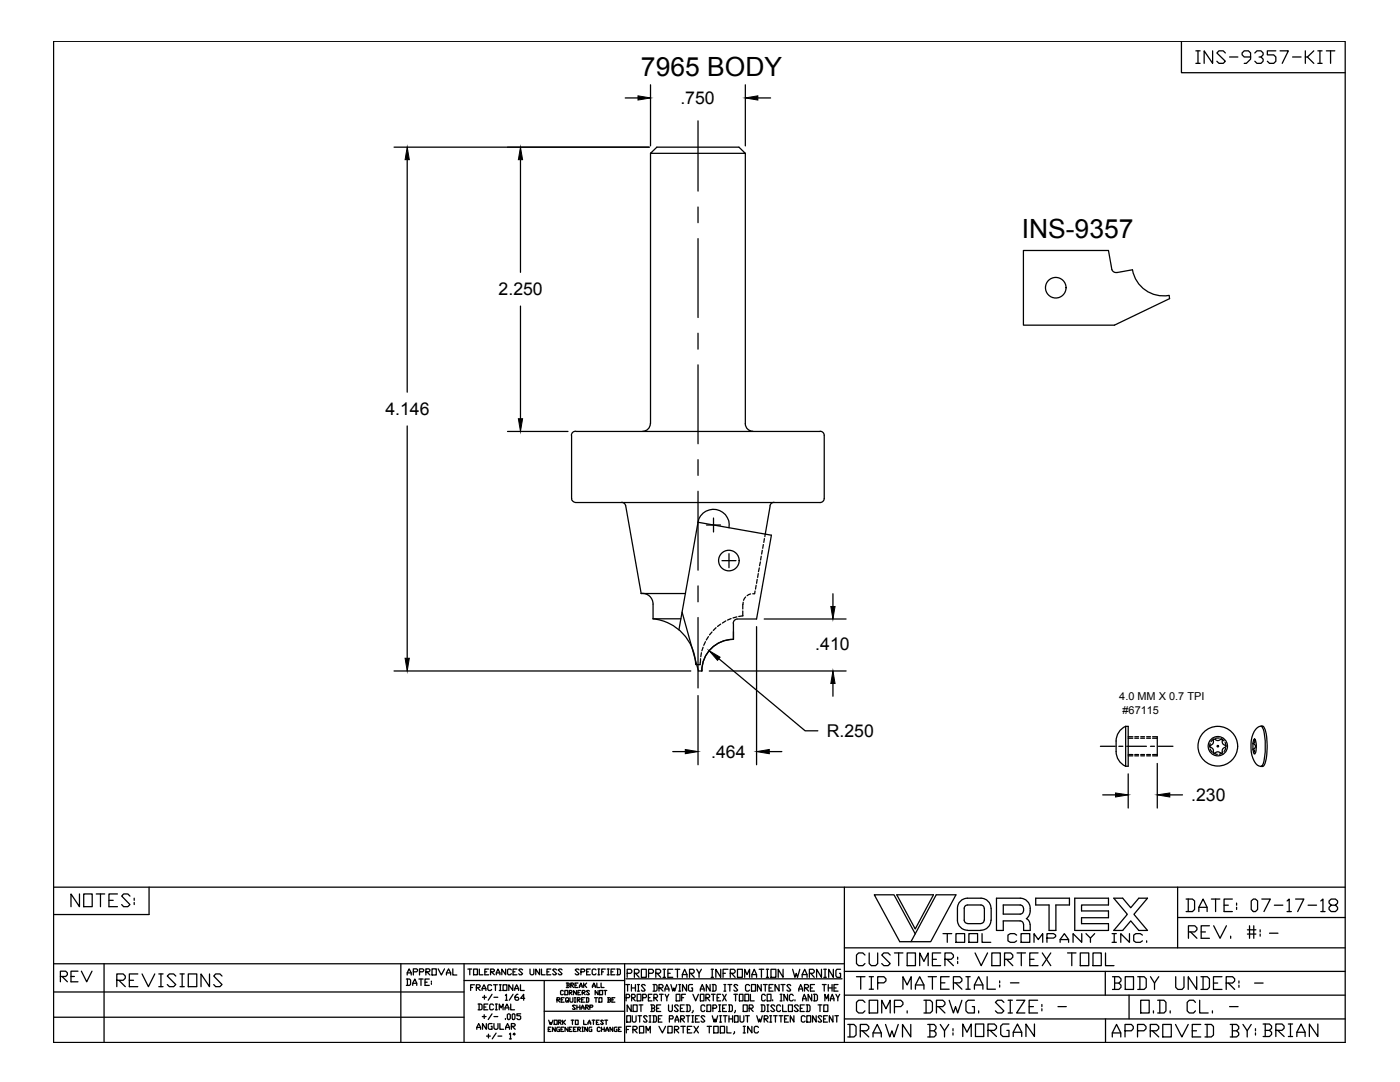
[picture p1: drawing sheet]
<svg xmlns="http://www.w3.org/2000/svg" width="279mm" height="216mm" viewBox="0 0 279 216" stroke-linecap="round" stroke-linejoin="round" font-family="sans-serif">
<!-- layer: titleblk -->
<path d="M10.7 8.2h257.8v199.8h-257.8zM235.8 8.2v6.3h32.7M10.7 177h257.8" fill="none" stroke="#000" stroke-width=".25"/>
<!-- layer: 50 -->
<g fill="none" stroke="#000" stroke-width=".25">
<path d="M168.5 177v31M235 177v12.1M10.7 182.5h19M10.7 197.9h81.9M10.7 192.3h157.8M20.8 192.3v15.7M80 192.3v15.7M92.6 192.3v15.7M92.6 195.7h32.1M108.6 195.7v12.2M124.7 192.3v15.7M168.5 189.1h100"/>
<path d="M168.5 193.8h100M168.5 198.6h100M225.3 198.6v4.7M235 183.1h33.5M10.7 203h81.9M108.6 201.8h16.1M168.5 203.3h100"/>
</g>
<!-- layer: Text -->
<g fill="none" stroke="#000" stroke-width=".25">
<path d="M179 178.5h7.3l-3.6 6.9zM193.1 179.2a2.01 2.01 0 0 0-2 2.1v2.3a2.01 2.01 0 0 0 2 2M193.1 179.2h2.7a2.01 2.01 0 0 1 2 2M81.1 195.4h.6l.2 .2v.8l-.2 .2h-.6M81.3 194.5v-.4l.3-.8 .5 .8v.4M81.3 194.1h.8M81.3 195.4v1.2M82.4 196.6v-.4l.4-.8 .4 .8v.4M82.4 196.2h.8M82.5 193.9h.6l.2-.4-.2-.2h-.6v1.2M83.6 195.4h.8M83.7 193.9h.7l.2-.4-.2-.2h-.7v1.2"/>
<path d="M84 195.4v1.2M84.8 196h.4M85 193.9h.6l.2-.4-.2-.2h-.6v1.2M85.2 193.9l.6 .6M85.7 195.4h-.9v1.2h.9M86.1 195.8v.2M86.1 196.2v.2M86.2 193.3h.9v1.2h-.9zM87.4 193.3l.7 1.2 .6-1.2M89.1 194.5v-.4l.4-.8 .4 .8v.4M89.1 194.1h.8M90.4 193.3v1.2h.8"/>
<path d="M93.4 193.4h.7M93.8 193.4v1.1M93.9 197h.4M94.5 193.4h.8v1.1h-.8zM94.7 196.5h-.8v1.1M95.1 197h.5l.2-.1v-.2l-.2-.2h-.5v1.1M95.2 197l.6 .6M95.7 193.4v1.1h.7M96.2 197.6v-.3l.4-.8 .4 .8v.3M96.2 197.3h.8M96.3 199h.8M96.7 198.6v.8"/>
<path d="M96.8 193.9h.3M97.5 193.4h-.7v1.1h.7M97.9 193.9h.6l.2-.2v-.2l-.2-.1h-.6v1.1M98.1 193.9l.6 .6M98.1 196.7l-.2-.2h-.4l-.1 .2v.7l.1 .2h.4l.2-.2M98.2 198.4l-.8 1.2M98.5 196.5h.8M98.6 199h.7M98.9 196.5v1.1M99 194.5v-.4l.4-.7 .4 .7v.4M99 194.1h.8M99.6 197.6h.4"/>
<path d="M99.6 196.5h.4M99.9 196.5v1.1M100.4 196.5h.8v1.1h-.8zM100.9 198.6l.2-.2v1.2M100.9 199.6h.3M100.9 193.4v1.1l-.8-1.1v1.1M102.1 193.5l-.3-.1h-.3l-.2 .1v.8l.2 .2h.3l.3-.2M102.3 196.5v1.1l-.8-1.1v1.1M102.4 193.9h.4M102.4 198.4l-.8 1.2M102.7 197.6v-.3l.4-.8 .4 .8v.3M102.7 197.3h.8"/>
<path d="M103.2 193.4h-.8v1.1h.8M103.4 198.4h-.2l-.4 .4v.6l.2 .2h.4l.1-.2-.1-.4h-.6M103.9 196.5v1.1h.7M104.3 193.5l-.2-.1h-.4l-.2 .1 .8 .8-.2 .2h-.4l-.2-.2M104.7 199.2h-.8l.6-.8v1.2M105.8 193.4v.9l.2 .2h.4l.1-.2v-.9M107.7 193.4v1.1l-.8-1.1v1.1M108.1 193.4v1.1h.7M109.2 193.9h.3M109.9 193.4h-.7v1.1h.7M111.1 193.5l-.2-.1h-.4l-.2 .1 .8 .8-.2 .2h-.4l-.2-.2M111.2 199.5h.4l.1-.3-.5-.1v.9"/>
<path d="M111.3 199.5l.4 .5M112 199.5h.3M112.2 193.5l-.2-.1h-.4l-.2 .1 .8 .8-.2 .2h-.4l-.2-.2M112.4 197.8l-.1-.2-.4 .2v.6l.1 .1 .4-.1M112.6 199.1h-.6v.9h.6M112.7 197.6h.6v.9h-.6zM113 196.2h.5l.1 .1-.1 .3M113.2 196.6h.3l.1 .3-.1 .1h-.5M113.2 196.2v.8M113.6 198.1h.4l.2-.3-.6-.2v.9M113.7 198.1l.5 .4M113.9 196.6h.4l.2-.3-.6-.1v.8"/>
<path d="M114 196.6l.5 .4M114.8 196.6h.2M115 197.6v.9l-.5-.9v.9M115.3 196.2h-.5v.8h.5M115.3 198.1h.3M115.6 193.5l-.2-.1h-.4l-.2 .1 .8 .8-.2 .2h-.4l-.2-.2M115.6 197l.3-.8 .3 .8M115.6 196.8h.6M115.9 197.6h-.6v.9M115.9 193.9h.6l.2-.2v-.2l-.2-.1h-.6v1.1M116.2 198.1h.4l.2-.3-.6-.2v.9M116.3 198.1l.5 .4"/>
<path d="M116.5 196.2v.8M116.7 196.6l.4 .4M117.1 196.2l-.6 .4M117.1 193.9h.3M117.6 197.8l-.1-.2-.5 .2 .6 .6-.1 .1-.5-.1M117.8 193.4h-.7v1.1h.7M118.2 197l.3-.8 .3 .8M118.2 196.8h.6M118.9 193.5l-.1-.1h-.4l-.2 .1v.8l.2 .2h.4l.1-.2M119.1 196.2v.8h.6M119.3 193.4h.4M119.3 194.5h.4"/>
<path d="M119.4 197.6v.9l-.6-.9v.9M119.5 193.4v1.1M119.7 197.6h.6v.9h-.6zM120 196.2v.8h.6M120.1 193.9h.3M120.5 197.6h.6M120.8 193.4h-.7v1.1M120.8 197.6v.9M121.2 193.4h.4M121.2 194.5h.4M121.3 199.1l.6 .1-.2 .3M121.4 199.5h.3l.2 .3-.2 .2h-.4"/>
<path d="M121.4 193.4v1.1M121.4 199.1v.9M121.9 193.9h.4M122.1 199.5h.3M122.7 199.1h-.6v.9h.6M122.7 193.4h-.8v1.1h.8M123.1 193.4h.5l.2 .1v.8l-.2 .2h-.5M123.3 193.4v1.1M124.9 196.5h.7M124.9 195.3h43.1M125 199.1h.5l.2-.2-.2-.5h-.5v1.3M125.2 194.2h.7l.2-.2v-.3l-.2-.3h-.7v1.6"/>
<path d="M125.3 196.5v1.3M126 196.5v1.3M126 197.1h.8M126.1 199.1h.5l.2-.2-.2-.5h-.5v1.3M126.2 199.1l.6 .6M126.6 194.2h.7l.2-.2v-.3l-.2-.3h-.7v1.6M126.8 196.5v1.3M126.8 194.2l.7 .8M127.2 198.4h.7v1.3h-.7zM127.2 196.5h.4M127.2 197.8h.4M127.4 196.5v1.3"/>
<path d="M128 193.4h1v1.6h-1zM128.3 199.1h.5l.2-.2-.2-.5h-.5v1.3M128.8 196.7l-.2-.2h-.4l-.2 .2 .8 .9-.2 .2h-.4l-.2-.2M129.4 199.1h.3M129.4 194.2h.8l.2-.2v-.3l-.2-.3h-.8v1.6M130.1 198.4h-.7v1.3h.7M130.3 196.5h.6l.2 .2v.9l-.2 .2h-.6M130.5 199.1h.5l.2-.2-.2-.5h-.5v1.3M130.5 196.5v1.3M130.7 199.1l.5 .6M130.9 194.2h.7l.3-.2v-.3l-.3-.3h-.7v1.6M131.1 194.2l.8 .8"/>
<path d="M131.5 197.1h.6l.2-.2v-.2l-.2-.2h-.6v1.3M131.6 198.4h.8M131.7 197.1l.6 .7M132 198.4v1.3M132.3 193.4h.5M132.3 195h.5M132.6 193.4v1.6M132.7 197.8v-.5l.4-.8 .4 .8v.5M132.7 197.3h.8M132.7 198.4l.4 .7v.6M133.3 194.2h.5M133.5 198.4l-.4 .7"/>
<path d="M133.9 196.5l.4 1.3 .2-.7 .1 .7 .5-1.3M134.3 193.4h-1v1.6h1M134.7 193.4h1M134.9 198.4h.8v1.3h-.8zM135.2 193.4v1.6M135.5 196.5h.3M135.5 197.8h.3M135.7 196.5v1.3M136 199.1h.4M136.2 195v-.5l.4-1.1 .5 1.1v.5M136.2 194.5h.9M136.8 198.4h-.8v1.3"/>
<path d="M137 196.5v1.3l-.8-1.3v1.3M137.6 194.2h.7l.2-.2v-.3l-.2-.3h-.7v1.6M137.8 194.2l.7 .8M138.2 196.5h-.6l-.2 .2v.9l.2 .2h.6v-.7h-.2M138.3 198.4l.5 1.3 .6-1.3M139.1 193.4l.4 .8v.8M139.8 197.8v-.5l.4-.8 .3 .8v.5M139.8 198.4h.7v1.3h-.7zM139.8 197.3h.7M140 193.4l-.5 .8M140.9 199.1h.5l.2-.2-.2-.5h-.5v1.3M141.1 199.1l.5 .6"/>
<path d="M141.7 196.5v1.3l-.7-1.3v1.3M141.9 193.4h.5M141.9 195h.5M142 198.4h.7M142.1 196.5h.6l.2 .2v.9l-.2 .2h-.6M142.1 193.4v1.6M142.3 196.5v1.3M142.4 198.4v1.3M143.1 199.1h.4M143.8 198.4h-.7v1.3h.7M143.8 193.4v1.6l-.9-1.6v1.6M144.2 198.4l.7 1.3"/>
<path d="M144.3 194.2h.5M144.5 196.5h.4M144.5 197.8h.4M144.7 196.5v1.3M144.9 198.4l-.7 1.3M145.3 193.4h-1v1.6M145.3 196.5h.7M145.7 196.5v1.3M145.7 194.2h.8l.2-.2v-.3l-.2-.3h-.8v1.6M146 194.2l.7 .8M146.5 198.4h.7M146.8 198.4v1.3"/>
<path d="M147.2 193.4h1v1.6h-1zM147.2 196.7l-.2-.2h-.4l-.1 .2 .7 .9-.2 .2h-.4l-.1-.2M147.6 198.4h.7v1.3h-.7zM148.6 195v-1.6l.5 1.1 .5-1.1v1.6M148.7 198.4h.7v1.3h-.7zM149.6 196.7l-.2-.2h-.4l-.2 .2v.9l.2 .2h.4l.2-.2M149.8 198.4v1.3h.7M150 196.5h.8v1.3h-.8zM150.1 195v-.5l.4-1.1 .5 1.1v.5M150.1 194.5h.9M151.5 193.4h.9M151.9 196.5v1.3l-.7-1.3v1.3"/>
<path d="M152 193.4v1.6M152.3 196.5h.8M152.7 198.7l-.1-.3h-.4l-.2 .3v.8l.2 .2h.4l.1-.2M152.7 196.5v1.3M152.9 193.4h.5M152.9 195h.5M153.1 198.4h.8v1.3h-.8zM153.1 193.4v1.6M153.5 197.1h.4M153.9 193.4h.9v1.6h-.9zM154.2 199.5v.2M154.3 196.5h-.8v1.3h.8"/>
<path d="M155.5 196.5v1.3l-.8-1.3v1.3M155.7 199.7h.4M155.7 198.4h.4M155.9 196.5h.8M155.9 198.4v1.3M156.2 196.5v1.3M156.3 193.4v1.6l-1-1.6v1.6M157.2 198.4v1.3l-.8-1.3v1.3M157.8 196.7l-.2-.2h-.3l-.3 .2 .8 .9-.2 .2h-.3l-.3-.2M158.2 193.4l.5 1.6 .2-.8 .3 .8 .4-1.6M158.3 198.7l-.2-.3h-.3l-.2 .3v.8l.2 .2h.3l.2-.2M158.7 199.5v.2"/>
<path d="M159.4 197.8v-.5l.4-.8 .4 .8v.5M159.4 197.3h.8M160.1 195v-.5l.5-1.1 .5 1.1v.5M160.1 194.5h1M160.2 199.7v-.4l.3-.9 .4 .9v.4M160.2 199.3h.7M160.6 197.1h.5l.3-.2v-.2l-.3-.2h-.5v1.3M160.8 197.1l.6 .7M161.5 194.2h.7l.3-.2v-.3l-.3-.3h-.7v1.6M161.7 197.1h.4M161.8 194.2l.7 .8M162 198.4v1.3l-.7-1.3v1.3"/>
<path d="M162.4 198.4h.5l.2 .3v.8l-.2 .2h-.5M162.5 196.5h-.8v1.3h.8M162.5 198.4v1.3M163.9 193.4v1.6l-.9-1.6v1.6M164.1 196.5h.8M164.4 193.4h.5M164.4 195h.5M164.5 196.5v1.3M164.6 199.7v-1.3l.4 .9 .3-.9v1.3M164.7 193.4v1.6M165.3 197.1h.8M165.3 196.5v1.3"/>
<path d="M165.7 199.7v-.4l.4-.9 .3 .9v.4M165.7 199.3h.7M166.1 196.5v1.3M166.3 193.4v1.6l-.9-1.6v1.6M166.4 197.1h.5M166.8 198.4l.4 .7v.6M167.2 196.5h-.8v1.3h.8M167.6 198.4l-.4 .7M167.8 193.4h-.8l-.2 .3v1l.2 .3h.8v-.8h-.3M182.7 186.3l-4.3-7.8h-3.9l5.1 9.4h6.1l5.1-9.4h-4l-5 9.4M193.1 180.6a.66 .66 0 0 0-.7 .7v2.3a.66 .66 0 0 0 .7 .7M193.1 180.6h2.7a.66 .66 0 0 1 .6 .6"/>
<path d="M196.4 183.6a.66 .66 0 0 1-.6 .7M196.5 181.3v2.3M197.8 183.6a2.01 2.01 0 0 1-2 2M197.8 181.3v2.3M204.2 184.4a.66 .66 0 0 0-.6-.6h-3.4v1.9M204.2 181.2a.66 .66 0 0 0-.6-.6h-3.4v1.8h3.4a.66 .66 0 0 0 .6-.7M204.3 181.3v.5M204.8 183.3a1.29 1.29 0 0 1 .8 1.2M204.9 183.3a2.44 2.44 0 0 0-.8-4l-5.2-.1v6.5M209.4 185.7v-5.1h-2.7v-1.4h6.7v1.4h-2.7v5.1M215.8 184.3v-1.2h5.4v-1.3h-5.4v-1.2h5.4v-1.4h-6.7v6.5M222.3 185.7l2.7-3.3-2.7-3.2h1.8l1.6 1.9 1.6-1.9h1.7l-2.7 3.2 2.7 3.3"/>
<path d="M224.1 185.7l1.6-1.9 1.6 1.9M227.7 199.6h1.6v2.5h-1.6zM231 199.6h1.3l.4 .4v1.7l-.4 .4h-1.3M231.5 199.6v2.5M239.4 199.6v2.5h1.7M95.2 205.4v-.4l.3-.8 .4 .8v.4M95.2 205h.7M95.4 200.3h.6l.2 .3v.7l-.2 .2h-.6M95.6 200.3v1.2M96.3 202.8h.7M96.6 200.9h.4M96.6 202.5v.7"/>
<path d="M97.1 204.2v1.2l-.8-1.2v1.2M97.1 206.7h.8M97.4 200.3h-.8v1.2h.8M97.5 206.4v.7M98.2 204.2h-.6l-.2 .2v.8l.2 .2h.6v-.6h-.2M98.2 202.3l-.8 1.1M98.5 200.6l-.2-.3h-.4l-.2 .3v.7l.2 .2h.4l.2-.2M98.6 204.2v1l.2 .2h.4l.2-.2v-1M98.6 202.8h.7M98.9 201.5h.4M98.9 200.3h.4M99 206.1l-.8 1.2"/>
<path d="M99 200.3v1.2M99.4 206.7h.7M99.6 201.5v-1.2l.4 .8 .4-.8v1.2M99.8 204.2v1.2h.7M100.8 201.5v-.4l.4-.8 .3 .8v.4M100.8 201.1h.7M100.9 203.2v.2M100.9 205.4v-.4l.4-.8 .4 .8v.4M100.9 205h.8M101.2 202.5l.3-.2 .3 .2v.7l-.2 .2-.4-.2zM101.7 206.4l.2-.3v1.2M101.7 207.3h.4"/>
<path d="M101.9 200.3v1.2h.8M102.1 204.8h.5l.2-.2v-.2l-.2-.2h-.5v1.2M102.2 202.5l.2-.2 .4 .2v.7l-.2 .2h-.2l-.2-.2zM102.2 204.8l.6 .6M102.4 206.4l.2-.3 .2 .3-.2 .1zM103.9 202.3h-.7v.4h.5l.2 .1v.4l-.2 .2h-.3l-.2-.2M109.4 205.4h.3M109.5 203.6l.3 .8 .1-.4 .2 .4 .2-.8M110 205h-.6v.8h.6M110.6 203.6h.6v.8h-.6zM110.8 205v.8l-.5-.8v.8M111.4 204h.5l.1-.3-.6-.1v.8"/>
<path d="M111.6 204l.4 .4M111.7 205h-.5l-.1 .7 .6 .1v-.4h-.2M112 205.4h.2M112.3 203.6v.8M112.4 204l.4 .4M112.5 205h-.5v.8h.5M112.8 203.6l-.5 .4M113.4 205v.8l-.6-.8v.8M113.6 205.4h.3M114.2 205h-.6v.8h.6M114.2 203.6v.8M114.5 205.4h.3"/>
<path d="M114.8 203.6h.6v.8h-.6zM115 205h-.5v.8h.5M115.3 205.4h.4l.2-.3-.2-.1h-.4v.8M115.4 205.4l.5 .4M116.1 205.8h.3M116.1 205h.3M116.3 205v.8M116.5 203.6v.8h.5M117.2 205v.8l-.5-.8v.8M117.3 204.4l.3-.8 .3 .8M117.3 204.1h.6M118.1 205h-.4l-.2 .1v.6l.2 .1h.4v-.4h-.1"/>
<path d="M118.4 203.6v.8M119 204h.3M119.6 203.6h-.6v.8h.6M119.8 205.1l-.2-.1-.4 .1v.6l.2 .1 .4-.1M120 205.4h.6M120 205v.8M120.4 203.7l-.1-.1-.4 .1 .5 .5-.1 .2h-.3l-.1-.2M120.6 205v.8M120.7 203.6h.6M120.9 205.8l.3-.8 .2 .8M120.9 205.5h.5M121 203.6v.8"/>
<path d="M122.3 205v.8l-.6-.8v.8M123.1 205h-.4l-.1 .7 .5 .1v-.4h-.1M123.4 205.4h.3M124 205h-.6v.8h.6M125 205.4h.4M125.1 202.7h.7v1.2h-.7zM125.9 204.8h-.9v1.3M126 200.5v1.3l-.8-1.3v1.3M126.2 202.7v1l.2 .2h.3l.2-.2v-1M126.3 205.4h.6l.3-.4-.3-.2h-.6v1.3M126.4 200.5h.8v1.3h-.8zM126.5 205.4l.7 .7"/>
<path d="M127.3 202.7h.7M127.5 200.5h.8M127.6 204.8h.9v1.3h-.9zM127.7 202.7v1.2M127.9 200.5v1.3M128.9 206.1v-1.3l.5 .8 .4-.8v1.3M129.1 202.9l-.1-.2h-.4l-.2 .2 .7 .8-.1 .2h-.4l-.2-.2M129.5 202.7h.4M129.5 203.9h.4M129.7 202.7v1.2M129.9 200.5h.6l.2 .3-.2 .4M130.1 201.2h.4l.2 .4-.2 .2h-.6"/>
<path d="M130.1 200.5v1.3M130.3 202.7h.5l.2 .2v.8l-.2 .2h-.5M130.5 202.7v1.2M131 201.2h.5M131.4 203.3h.4M131.5 204.8l.7 1.3 .6-1.3M131.9 200.5h-.9v1.3h.9M132.1 202.7h-.7v1.2h.7M133.3 204.8h.8v1.3h-.8zM133.4 200.5v1.1l.2 .2h.4l.2-.2v-1.1M133.6 203.3h.6l.2-.4-.2-.2h-.6v1.2M134.6 205.4h.6l.3-.4-.3-.2h-.6v1.3"/>
<path d="M134.7 203.9v-.4l.4-.8 .4 .8v.4M134.7 203.5h.8M134.8 205.4l.7 .7M135.4 200.8l-.2-.3h-.4l-.2 .3 .8 .8-.2 .2h-.4l-.2-.2M135.8 201.2h.4M135.8 203.3h.6l.2-.4-.2-.2h-.6v1.2M135.9 204.8h.9M136 203.3l.6 .6M136.3 204.8v1.3M136.6 200.5h-.8v1.3h.8M136.9 200.5h.6l.2 .3v.8l-.2 .2h-.6M136.9 202.7h.8"/>
<path d="M137.1 200.5v1.3M137.2 205.4h.5M137.3 202.7v1.2M138.1 204.8h-.9v1.3h.9M138.1 202.7h.3M138.1 203.9h.3M138.2 202.7v1.2M138.3 201.6l-.2 .5M138.5 204.8l.9 1.3M138.8 203.3h.4M139.4 204.8l-.9 1.3M139.6 202.7h-.8v1.2h.8"/>
<path d="M140.7 200.8l-.2-.3h-.4l-.2 .3v.8l.2 .2h.4l.2-.2M140.7 202.9l-.3-.2h-.3l-.2 .2 .8 .8-.3 .2h-.3l-.2-.2M141.1 200.5h.7v1.3h-.7zM141.1 204.8h.9M141.5 204.8v1.3M142.1 202.7l.4 1.2 .2-.6 .2 .6 .3-1.2M142.3 201.2h.5l.2-.2-.2-.5h-.5v1.3M142.4 204.8h.9v1.3h-.9zM143.4 200.5h.4M143.4 201.8h.4M143.6 200.5v1.3M143.6 202.7h.4"/>
<path d="M143.6 203.9h.4M143.7 204.8h.9v1.3h-.9zM143.8 202.7v1.2M144.2 201.2h.4M144.3 202.7h.8M144.7 202.7v1.2M145 200.5h-.8v1.3h.8M145.1 204.8v1.3h.8M145.4 200.5h.6l.2 .3v.8l-.2 .2h-.6M145.5 203.3h.7M145.5 202.7v1.2M145.6 200.5v1.3"/>
<path d="M146.2 202.7v1.2M146.6 202.7h.7v1.2h-.7zM146.6 205.9v.2l-.2 .2M146.8 201.6l-.2 .5M147.7 202.7v1l.2 .2h.3l.2-.2v-1M148.3 200.5h.8v1.3h-.8zM148.3 204.8h.4M148.3 206.1h.4M148.5 204.8v1.3M148.8 202.7h.7M149.2 202.7v1.2M149.5 201.2h.6l.2-.4-.2-.3h-.6v1.3"/>
<path d="M149.7 201.2l.6 .6M150.1 204.8v1.3l-.9-1.3v1.3M151 202.7l.4 1.2 .2-.6 .2 .6 .3-1.2M151.4 205l-.2-.2h-.5l-.2 .2v.9l.2 .2h.5l.2-.2M151.9 200.5h.6l.1 .3v.8l-.1 .2h-.6M152 200.5v1.3M152.5 203.3h.6l.2-.4-.2-.2h-.6v1.2M152.7 203.3l.6 .6M153.1 200.5h.3M153.1 201.8h.3M153.2 200.5v1.3M153.6 202.7h.4"/>
<path d="M153.6 203.9h.4M153.8 202.7v1.2M154.4 202.7h.7M154.6 200.8l-.2-.3h-.4l-.2 .3 .8 .8-.2 .2h-.4l-.2-.2M154.8 202.7v1.2M155.5 202.7h.7M155.8 200.8l-.2-.3h-.4l-.2 .3v.8l.2 .2h.4l.2-.2M155.9 202.7v1.2M156.2 200.5v1.3h.8M156.6 203.3h.4M157.3 200.5h.8v1.3h-.8zM157.3 202.7h-.7v1.2h.7"/>
<path d="M158.4 202.7v1.2l-.7-1.2v1.2M159.3 200.8l-.2-.3h-.4l-.2 .3 .8 .8-.2 .2h-.4l-.2-.2M159.7 201.2h.4M160.5 200.5h-.8v1.3h.8M160.7 202.9l-.2-.2h-.4l-.2 .2v.8l.2 .2h.4l.2-.2M160.9 200.5h.6l.2 .3v.8l-.2 .2h-.6M161 202.7h.8v1.2h-.8zM161.1 200.5v1.3M162.9 202.7v1.2l-.7-1.2v1.2M163.3 200.5h.7M163.6 200.5v1.3M164 202.9l-.2-.2h-.4l-.1 .2 .7 .8-.2 .2h-.4l-.1-.2"/>
<path d="M164.4 203.3h.3M164.4 200.5h.8v1.3h-.8zM165.1 202.7h-.7v1.2h.7M166.2 202.7v1.2l-.7-1.2v1.2M238.6 200l-.4-.4h-.9l-.4 .4v1.7l.4 .4h.9l.4-.4"/>
</g>
<!-- layer: 0 -->
<g fill="none" stroke="#000" stroke-width=".25">
<path d="M124.8 19.5h2.5M129.8 16.9v12.2M148.7 16.9v12.2M151.2 19.5h2.6M78.6 29.4h51M81.3 31.9v46.4M103.9 31.9v22.4M129.8 30.6l1.3-1.2h16.4l1.2 1.2zM129.8 30.6v54M139.3 24.1v14M148.7 30.6v53.9a1.5 1.5 0 0 0 1.5 1.5M139.3 41.3v3.1"/>
<path d="M139.3 47.6v15.8M222.9 54.4a.87 .87 0 0 1-1-.6l-.7-3.8h-17v14.9h18.2l11-5.3-.1-.6M222.9 54.4l3.1-.6a6.3 6.3 0 0 0 7.3 5.1M103.9 61.1v22.5M139.3 66.5v3.2M139.3 72.8v15.7M81.3 85v46.3M101.3 86.1h12.1M114.1 86.9v12.6a.88 .88 0 0 0 .8 .8h48.8M114.9 86.1l-.6 .2-.3 .6M114.9 86.1h48.8M129.8 84.5a1.5 1.5 0 0 1-1.5 1.5"/>
<path d="M139.3 91.7v3.2M139.3 98v15.8M163.7 86a.83 .83 0 0 1 .8 .9M164.5 99.4a.83 .83 0 0 1-.8 .9M164.5 86.9v12.6M124 100.2a.83 .83 0 0 1 .9 .7M124.9 100.9l3.1 17.5h8.8M127.9 118.4a2.14 2.14 0 0 1 2.4 2.1v3M139.3 104.2a3.1 3.1 0 0 1 3.6-2.5 3.1 3.1 0 0 1 2.6 3.6M139.3 104.2l14.7 2.6-3 16.7h-3.9M139.3 104.2l-3.8 21.5M139.3 116.9v3.2"/>
<path d="M141 104.8h2.8M142.4 103.4v2.8M144.1 111.9h2.8M145.5 110.5v2.8M148.8 119.1l-.4 .7M149.8 118.5l-.7 .4M150.2 118.5h.4M150.7 117.9l-.1 .5M150.9 116.8l-.1 .7M151.1 115.6l-.1 .8M151.3 114.5l-.1 .7M151.5 113.3l-.1 .8"/>
<path d="M151.8 112.1l-.2 .8M151.9 111l-.1 .7M152.1 109.8l-.1 .8M152.3 108.7l-.1 .7M152.6 107.5l-.2 .7M153.7 101l-1.1 6.1M154.5 100.2a.83 .83 0 0 0-.8 .7M166.2 118.5v2.5M78.6 133.9h59.3M130.3 123.5a9.5 9.5 0 0 1 8.5 9.1M130.3 123.5h5.6M136.1 122.2l3.3 11.7h.7"/>
<path d="M139.3 123.2v14.1M139.3 138.8v13.8M139.8 131.4l-.1 1.2h-.8M140 130.2l-.1 .8M140.1 133.9h.1M140.3 129.1l-.2 .8M140.8 128l-.4 .8M141.4 127l-.4 .7M141.5 133.9h27.4M142.1 126.1l-.5 .6M142.9 125.3l-.5 .5M143.5 131.4l17.2 14.4h2.5"/>
<path d="M143.8 124.5l-.6 .5M144.9 123.9l-.7 .4M145.9 123.4l-.7 .3M146.4 127.6a6.3 6.3 0 0 0-6.3 6.3M146.4 124.4v3.2M147.1 123.1l-.8 .2M147.1 123.5a.87 .87 0 0 0-.8 .9M148.2 120.6v.9M148.2 121.9v1M148.3 122.9l-.9 .1M148.3 120.2v.4M151 125v27.6"/>
<path d="M152.5 123.5h16.4M166.2 136.4v2.5M134.3 150h2.5M153.5 150h2.5M219.6 148.9h2.9M220.1 158.6h2.5M222.7 147.9a5 5 0 0 0 .9 4.3l1 .7M223.3 148.9h.8M224.6 144.9a3.2 3.2 0 0 0-1.9 3M224.6 144.9h.6v8h-.6zM224.9 148.9h3.9M225.2 154.4v6.8"/>
<path d="M225.2 150.8h.9M225.2 150.6h.9M225.2 147h.9M225.2 147.3h.9M226.5 150.8h.7M226.5 150.6h.7M226.5 147h.7M226.5 147.3h.7M227.7 150.8h.7M227.7 150.6h.7M227.7 147h.7M227.7 147.3h.7"/>
<path d="M228.8 150.8h.8M228.8 150.6h.8M228.8 147h.8M228.8 147.3h.8M229.6 148.9h.8M230 147h1v3.8h-1M230 150.6h1M230 147.3h1M231 152.3v8.9M231.2 148.9h2.9M233.5 158.6h2.5M241.5 148.3l-.1 .8"/>
<path d="M241.5 149.5l.4 .6M241.6 149.1l.5 .4v.6M241.6 148.7l-.1 .2 .1 .2M242.1 150.1l.1 .2 .3-.1M242.2 147.5l-.5 .5M242.2 150.3l.7 .2M242.5 150.3l.5-.3 .6 .3M243.3 147.3h-.7M243.6 147.5a1.09 1.09 0 0 1-1.4 0l-.1 .9-.5 .3M243.6 147.5h.3v.2M243.7 147.4l.6 .4M243.9 150.1v.2l-.3-.1"/>
<path d="M244 147.8v.6l.6 .4-.1 .3M244 150.2l-.7 .3M244.5 148.2l.2 .7M244.5 149.1l-.5 .4v.6M244.6 149.3l-.3 .6M250 149.6a.28 .28 0 0 1 .4 .2 .28 .28 0 0 1-.3 .3M250 148.4a.53 .53 0 0 1 .6 .5 .53 .53 0 0 1-.6 .6M250.2 147.7a.32 .32 0 0 1 .2 .4 .32 .32 0 0 1-.4 .2M250.3 147.5h.1a3.6 3.6 0 0 1 0 2.9 1.41 1.41 0 0 1-.4-1.5l.1-.8zM251.7 144.9l.5 .1a10.6 10.6 0 0 1 .5 6.3l-.1 .6a.95 .95 0 0 1-.9 1 1.57 1.57 0 0 0 .6-1.6 11.4 11.4 0 0 0-.5-6.3zM251.7 144.9a2.6 2.6 0 0 0-1.9 2.2 6.2 6.2 0 0 0 1.1 5.6l.8 .2"/>
<circle cx="210.7" cy="57.4" r="2.05"/>
<circle cx="145.5" cy="111.9" r="2.05"/>
<circle cx="243" cy="148.9" r="4"/>
<circle cx="243" cy="148.9" r="1.93"/>
<circle cx="243" cy="148.9" r=".15"/>
</g>
<g fill="#000" stroke="#000" stroke-width=".2">
<path d="M127.3 19.1l2.5 .4-2.5 .5zM148.7 19.5l2.5-.4v.9zM81.3 29.4l.4 2.5h-.9zM103.9 29.4l.4 2.5h-.9zM103.4 83.6h.9l-.4 2.5zM80.8 131.3h.9l-.4 2.6zM141.5 129.8l2.2 1.3-.5 .7zM166.2 133.9l.5 2.5h-.9zM165.8 121h.9l-.5 2.5zM136.8 149.5l2.5 .5-2.5 .4zM151 150l2.5-.5v.9zM222.6 158.2l2.6 .4-2.6 .4z"/>
<path d="M231 158.6l2.5-.4v.8z"/>
</g>
<g font-size="6.2">
<text x="170" y="194">CUSTOMER:</text>
<text x="193.7" y="194">VORTEX TOOL</text>
<text x="22.6" y="198.3">REVISIONS</text>
</g>
<g font-size="5.7">
<text x="237.8" y="13.8">INS-9357-KIT</text>
<text x="13.4" y="182">NOTES:</text>
<text x="235.7" y="183.1">DATE:</text>
<text x="248.7" y="183.1">07-17-18</text>
<text x="236.4" y="188.4">REV. #:</text>
<text x="170" y="203.2">COMP. DRWG. SIZE:</text>
<text x="170" y="198.6">TIP MATERIAL:</text>
<text x="221.2" y="198.6">BODY UNDER:</text>
<text x="168.3" y="208.1">DRAWN BY:</text>
<text x="191.2" y="208.1">MORGAN</text>
<text x="221.2" y="208.1">APPROVED BY:</text>
<text x="251.2" y="208.1">BRIAN</text>
</g>
<g font-size="5.3">
<text x="127.9" y="15.1">7965 BODY</text>
<text x="203.9" y="47.4">INS-9357</text>
<text x="11.3" y="197.2">REV</text>
</g>
<text font-size="4.4" x="187.3" y="189.1">TOOL COMPANY INC.</text>
<g font-size="3.5">
<text x="135.8" y="20.8">.750</text>
<text x="99.5" y="59">2.250</text>
<text x="76.9" y="82.8">4.146</text>
<text x="162.7" y="129.7">.410</text>
<text x="165" y="147.1">R.250</text>
<text x="141.9" y="151.2">.464</text>
<text x="237.7" y="159.9">.230</text>
<text x="113.2" y="202.5">SHARP</text>
</g>
<g font-size="2.6">
<text x="252.6" y="187.3">-</text>
<text x="200.7" y="197.2">-</text>
<text x="249.4" y="197.6">-</text>
<text x="210.3" y="202.1">-</text>
<text x="244.5" y="202.1">-</text>
</g>
<g font-size="2.2">
<text x="223.4" y="139.8">4.0 MM X 0.7 TPI</text>
<text x="224" y="142.4">#67115</text>
</g>
</svg>
